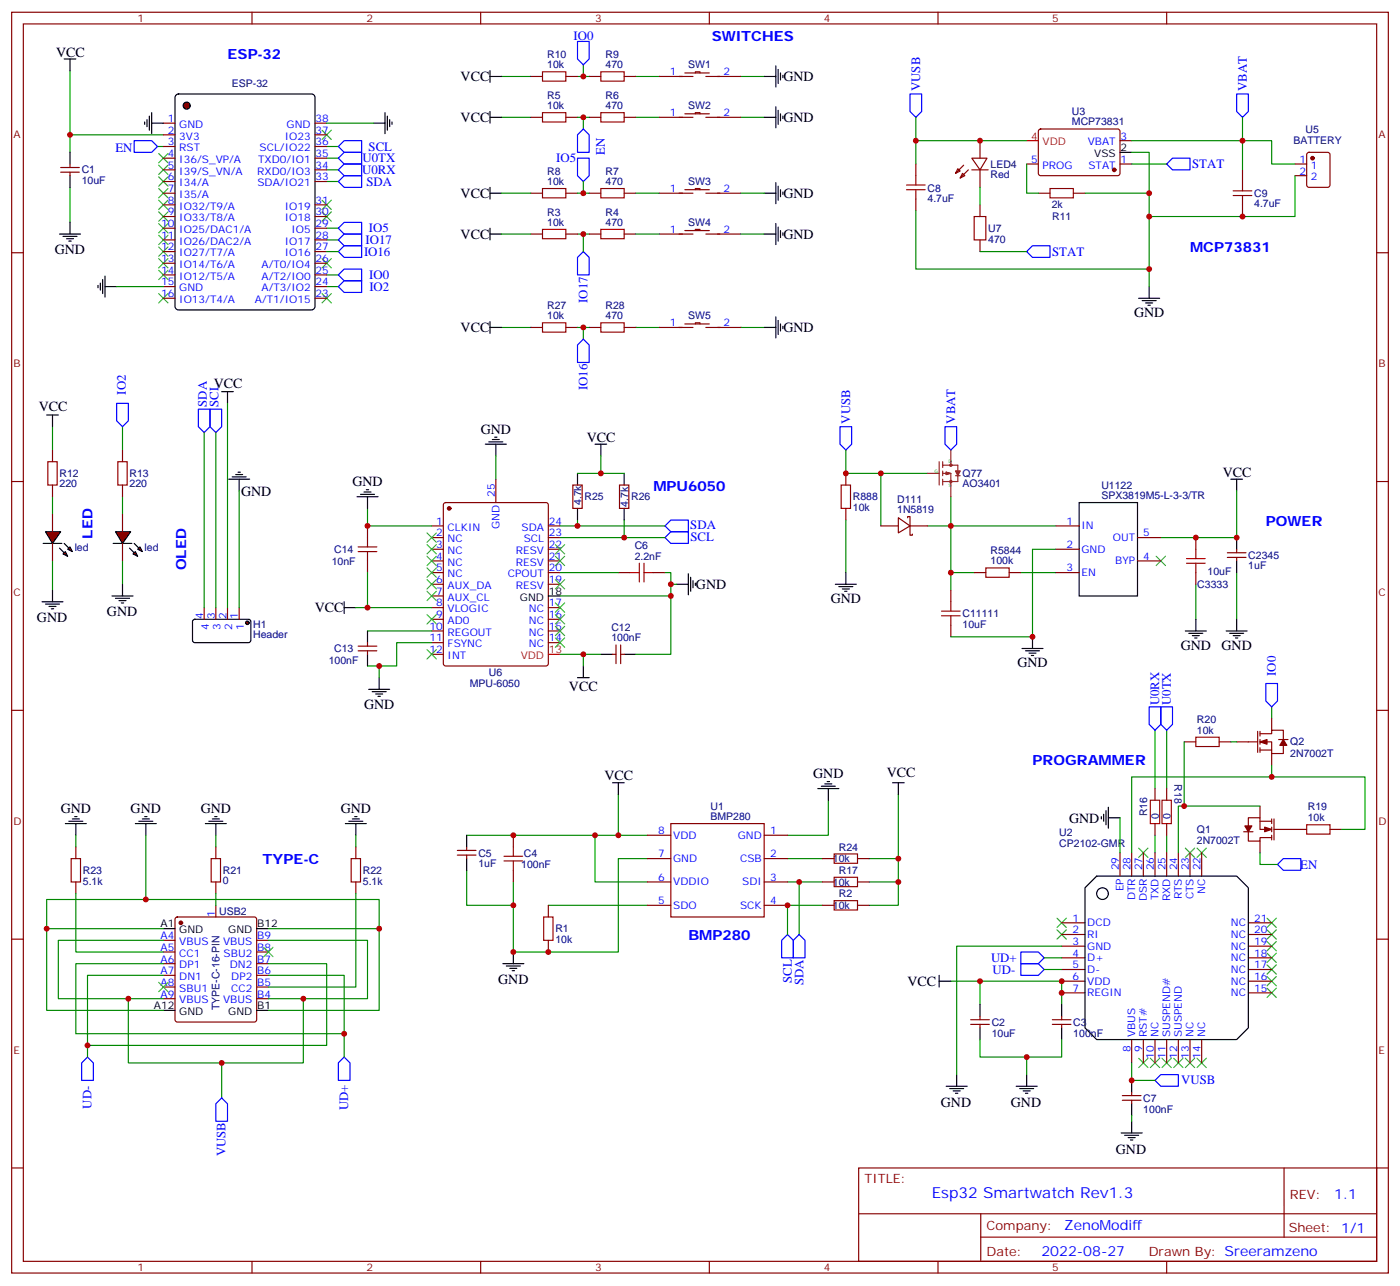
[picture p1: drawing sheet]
<svg xmlns="http://www.w3.org/2000/svg" width="423mm" height="389mm" viewBox="0 0 423 389" stroke-linecap="round" stroke-linejoin="round" font-family="sans-serif">
<g fill="none" stroke="#870000" stroke-width=".35">
<path d="M3.5 3.7h416.3v381h-416.3zM7.1 7.2h409.2v374h-409.2zM76.2 3.7v3.5M145.3 3.7v3.5M214.5 3.7v3.5M283.6 3.7v3.5M352.8 3.7v3.5M18.3 52h5.7M18.3 50.6h5.7M21.2 49.6v1M21.2 52v1.1M3.5 76.4h3.6"/>
<path d="M416.3 76.4h3.5M3.5 145.5h3.6M416.3 145.5h3.5M3.5 214.7h3.6M416.3 214.7h3.5M3.5 283.8h3.6M416.3 283.8h3.5M3.5 353h3.6M259.6 353h156.7v28.2h-156.7zM388.3 353v20.9M416.3 353h3.5M259.7 366.8h156.4"/>
<path d="M296.6 373.9h119.5M296.6 366.8v14.1M76.2 381.2v3.5M145.3 381.2v3.5M214.5 381.2v3.5M283.6 381.2v3.5M352.8 381.2v3.5"/>
</g>
<g fill="none" stroke="#008700" stroke-width=".35">
<path d="M21.2 21.3v19.4h28.2M21.2 40.7v5.3M21.2 56.6v10.6M47.6 44.3h1.8M98.8 44.3h3.5M98.8 54.9h3.5M98.8 51.3h3.5M98.8 47.8h3.5M98.8 69h3.5M98.8 72.5h3.5M98.8 86.6h3.5M98.8 83.1h3.5"/>
<path d="M15.9 128.9v7.1M15.9 150.1v5.3M15.9 169.5v8.8"/>
</g>
<g fill="none" stroke="#3c3" stroke-width=".35">
<path d="M97.4 39.3l2.8 2.9M100.2 39.3l-2.8 2.9M48 57l2.8 2.8M48 53.4l2.8 2.9M48 49.9l2.8 2.8M48 46.4l2.8 2.8M50.8 57l-2.8 2.8M50.8 53.4l-2.8 2.9M50.8 49.9l-2.8 2.8M50.8 46.4l-2.8 2.8M48 78.1l2.8 2.9M48 74.6l2.8 2.8"/>
<path d="M48 71.1l2.8 2.8M48 67.6l2.8 2.8M48 64l2.8 2.9M48 60.5l2.8 2.8M50.8 78.1l-2.8 2.9M50.8 74.6l-2.8 2.8M50.8 71.1l-2.8 2.8M50.8 67.6l-2.8 2.8M50.8 64l-2.8 2.9M50.8 60.5l-2.8 2.8M97.4 78.1l2.8 2.9M97.4 64l2.8 2.9"/>
<path d="M97.4 60.5l2.8 2.8M100.2 78.1l-2.8 2.9M100.2 64l-2.8 2.9M100.2 60.5l-2.8 2.8M48 88.7l2.8 2.8M48 81.7l2.8 2.8M50.8 88.7l-2.8 2.8M50.8 81.7l-2.8 2.8M97.4 88.7l2.8 2.8M100.2 88.7l-2.8 2.8"/>
</g>
<g fill="none" stroke="#000" stroke-width=".35">
<path d="M21.2 46v3.6M21.2 53.1v3.5M18 70.7h6.3M19 71.4h4.3M20.1 72.1h2.1M20.8 72.8h.7M21.2 67.2v3.5M14.1 125.4h3.5M15.9 125.4v3.5M15.9 178.3v3.6M12.7 181.9h6.3M13.8 182.6h4.2"/>
<path d="M14.8 183.3h2.1M15.5 184h.7"/>
</g>
<g fill="#870000" stroke="#000" stroke-width=".35">
<path d="M13.8 160.7h4.5l-2.4 3.5z"/>
<path d="M13.1 164.2h5.6z"/>
<path d="M19.4 164.2l1.4 1.4z"/>
<path d="M18 165.6l1.4 1.4z"/>
<path d="M20.5 166l.7-.7 .7 1.4z"/>
<path d="M19 167.4l.8-.7 .7 1.4z"/>
</g>
<path d="M15.9 136v3.5M15.9 146.6v3.5M15.9 155.4v5.3M15.9 164.2v5.3" fill="none" stroke="#870000" stroke-width=".35"/>
<path d="M14.5 139.5h2.8v7.1h-2.8z" fill="none" stroke="#a10000" stroke-width=".35"/>
<path d="M37 128.9v7.1M37 150.1v5.3M37 169.5v7.1" fill="none" stroke="#008700" stroke-width=".35"/>
<path d="M35.3 121.9h3.5v5.3l-1.8 1.7-1.7-1.7z" fill="none" stroke="#00f" stroke-width=".35"/>
<path d="M37 176.6v3.5M33.9 180.1h6.3M34.9 180.8h4.3M36 181.5h2.1M36.7 182.2h.7" fill="none" stroke="#000" stroke-width=".35"/>
<g fill="#870000" stroke="#000" stroke-width=".35">
<path d="M34.9 160.7h4.6l-2.5 3.5z"/>
<path d="M34.2 164.2h5.7z"/>
<path d="M40.6 164.2l1.4 1.4z"/>
<path d="M39.2 165.6l1.4 1.4z"/>
<path d="M41.6 166l.7-.7 .7 1.4z"/>
<path d="M40.2 167.4l.7-.7 .7 1.4z"/>
</g>
<path d="M37 136v3.5M37 146.6v3.5M37 155.4v5.3M37 164.2v5.3" fill="none" stroke="#870000" stroke-width=".35"/>
<path d="M35.6 139.5h2.9v7.1h-2.9z" fill="none" stroke="#a10000" stroke-width=".35"/>
<path d="M104.1 81.3h5.3v3.5h-5.3l-1.8-1.7z" fill="none" stroke="#00f" stroke-width=".35"/>
<path d="M53.2 28.8l.8-.4h40.2l.8 .4 .2 .7v63.1l-.4 .9-.6 .2h-40.2l-.9-.5-.2-.6v-63.1z" fill="none" stroke="#000" stroke-width=".35"/>
<circle cx="56.4" cy="31.9" r="1.06" fill="#870000" stroke="#000" stroke-width=".35"/>
<g fill="none" stroke="#870000" stroke-width=".35">
<path d="M49.4 37.2h3.5M95.2 37.2h3.6M160.5 35.5h3.5M160.5 23.1h3.5M171.1 35.5h3.5M171.1 23.1h3.5M178.2 35.5h3.5M178.2 23.1h3.5M188.7 35.5h3.6M188.7 23.1h3.6M199.3 35.5h10.2M199.3 23.1h10.2"/>
<path d="M207.1 34.4h7.4M207.1 22h7.4M210.3 34.4v-.4h1.4v.4M210.3 22v-.3h1.4v.3M213.4 35.5h10.6M213.4 23.1h10.6M49.4 40.7h3.5M49.4 44.3h3.5M49.4 47.8h3.5M49.4 51.3h3.5M49.4 54.9h3.5M49.4 58.4h3.5"/>
<path d="M95.2 40.7h3.6M95.2 44.3h3.6M95.2 47.8h3.6M95.2 51.3h3.6M95.2 54.9h3.6M160.5 58.4h3.5M171.1 58.4h3.5M178.2 58.4h3.5M188.7 58.4h3.6M199.3 58.4h10.2M207.1 57.3h7.4M210.3 57.3v-.3h1.4v.3"/>
<path d="M213.4 58.4h10.6M49.4 61.9h3.5M49.4 65.4h3.5M49.4 69h3.5M49.4 72.5h3.5M49.4 76h3.5M49.4 79.6h3.5M95.2 61.9h3.6M95.2 65.4h3.6M95.2 69h3.6M95.2 72.5h3.6M95.2 76h3.6"/>
<path d="M95.2 79.6h3.6M160.5 70.7h3.5M171.1 70.7h3.5M178.2 70.7h3.5M188.7 70.7h3.6M199.3 70.7h10.2M207.1 69.7h7.4M210.3 69.7v-.4h1.4v.4M213.4 70.7h10.6M49.4 83.1h3.5M49.4 86.6h3.5M49.4 90.1h3.5"/>
<path d="M95.2 83.1h3.6M95.2 86.6h3.6M95.2 90.1h3.6"/>
</g>
<path d="M174.6 12.5h3.6v5.3l-1.8 1.8-1.8-1.8zM40.6 42.5h5.3l1.7 1.8-1.7 1.7h-5.3zM104.1 53.1h5.3v3.5h-5.3l-1.8-1.7zM104.1 49.6h5.3v3.5h-5.3l-1.8-1.8zM104.1 46h5.3v3.6h-5.3l-1.8-1.8zM104.1 42.5h5.3v3.5h-5.3l-1.8-1.7zM174.6 47.8h3.6v5.3l-1.8 1.8-1.8-1.8zM174.6 40.7l1.8-1.7 1.8 1.7v5.3h-3.6zM102.3 72.5l1.8-1.8h5.3v3.6h-5.3zM102.3 69l1.8-1.8h5.3v3.5h-5.3zM176.4 76l1.8 1.8v5.3h-3.6v-5.3zM104.1 84.8h5.3v3.6h-5.3l-1.8-1.8z" fill="none" stroke="#00f" stroke-width=".35"/>
<g fill="none" stroke="#000" stroke-width=".35">
<path d="M19.4 17.8h3.5M21.2 17.8v3.5M234.6 19.9v6.4M43.7 36.9v.7M44.4 36.2v2.1M45.2 35.1v4.2M45.9 37.2h3.5M45.9 34v6.4M112.9 37.2h3.5M116.4 34v6.4M117.1 35.1v4.2M117.8 36.2v2.1"/>
<path d="M118.5 36.9v.7M148.2 21.3v3.6M148.2 33.7v3.5M148.2 35.5h3.5M148.2 23.1h3.5M231.1 35.5h3.5M231.1 23.1h3.5M234.6 32.3v6.3M235.3 21v4.2M235.3 33.3v4.3M236 22v2.2M236 34.4v2.1"/>
<path d="M236.7 22.8v.7M236.7 35.1v.7M148.2 58.4h3.5M148.2 56.6v3.5M231.1 58.4h3.5M234.6 55.2v6.4M235.3 56.3v4.2M236 57.3v2.1M236.7 58v.7M148.2 69v3.5M148.2 70.7h3.5M231.1 70.7h3.5"/>
<path d="M234.6 67.6v6.3M235.3 68.6v4.2M236 69.7v2.1M236.7 70.4v.7M29.6 86.3v.7M30.3 85.5v2.2M31 84.5v4.2M31.7 86.6h3.6M31.7 83.4v6.4M58.4 187.4l.5-.3 16.5 .1 .4 .7v5.9l-.7 .4-16.5-.1-.4-.6v-5.6z"/>
</g>
<g fill="none" stroke="#008700" stroke-width=".35">
<path d="M176.4 19.6v3.5M98.8 37.2h14.1M151.7 35.5h8.8M151.7 23.1h8.8M174.6 35.5h3.6M174.6 23.1h3.6M176.4 35.5v3.5M192.3 35.5h7M192.3 23.1h7M224 35.5h7.1M224 23.1h7.1M151.7 58.4h8.8"/>
<path d="M174.6 58.4h3.6M176.4 54.9v3.5M192.3 58.4h7M224 58.4h7.1M151.7 70.7h8.8M174.6 70.7h3.6M176.4 70.7v5.3M192.3 70.7h7M224 70.7h7.1M35.3 86.6h14.1"/>
</g>
<path d="M164 34h7.1v2.9h-7.1zM164 21.7h7.1v2.8h-7.1zM181.7 34h7v2.9h-7zM181.7 21.7h7v2.8h-7zM164 57h7.1v2.8h-7.1zM181.7 57h7v2.8h-7zM164 69.3h7.1v2.8h-7.1zM181.7 69.3h7v2.8h-7z" fill="none" stroke="#a10000" stroke-width=".35"/>
<circle cx="74.8" cy="188.2" r=".53" fill="#870000" stroke="#000" stroke-width=".35"/>
<g fill="none" stroke="#870000" stroke-width=".35">
<path d="M314.2 39.2l.5-.2h23.5l.5 .7-.1 13-.6 .4-23.6-.1-.4-.6v-12.7zM276.9 49.6v3.5M289.6 51l.7 .7-1.4 .7zM291 52.4l.7 .7-1.4 .7zM291.4 49.9l-2.5 2.5M292.8 51.3l-2.5 2.5M293.9 47.8h4.5l-2.1 3.5zM293.9 51.3h4.9M296.3 42.5v5.3M296.3 51.3v5.3M310.4 49.6h3.6M314 58.4h3.5"/>
<path d="M324.6 58.4h3.5M338.7 49.6h3.5M338.7 42.5h3.5M375.7 51.3v3.6M391.6 49.6h3.5M391.6 53.1h3.5M395.3 46.2l.5-.2h5.7l.6 .5 .1 9.4-.5 .7h-5.9l-.6-.4-.1-9.5zM276.9 60.1v3.6M296.3 61.9v3.5M296.3 72.5v3.5M375.7 61.9v3.5M160.5 99h3.5"/>
<path d="M171.1 99h3.5M178.2 99h3.5M188.7 99h3.6M199.3 99h10.2M207.1 97.9h7.4M210.3 97.9v-.4h1.4v.4M213.4 99h10.6M111.1 158.9v3.6M130.5 158.9h3.6M134.3 152.1l.5-.2h30.3l.7 .4v48.3l-.5 .6-30.5 .1-.7-.5v-48.2zM149.9 144.8v7.1M165.8 158.9h3.5"/>
<path d="M173.2 146.6h2.8v7h-2.8zM187.3 146.6h2.8v7h-2.8zM255.8 143.1v3.5M255.8 153.6v3.6M266.3 158.9h5.3M271.6 156.5l3.6 2.4-3.6 2.1zM274.5 156.5v-.4h.7v2.8M275.2 158.9v2.8h.7v-.3M275.2 158.9h5.3M319.3 158.9h7M111.1 169.5v3.5M130.5 162.5h3.6"/>
<path d="M130.5 166h3.6M130.5 169.5h3.6M130.5 173h3.6M130.5 176.6h3.6M165.8 162.5h3.5M165.8 166h3.5M165.8 169.5h3.5M165.8 173h3.5M165.8 176.6h3.5M187 173h3.5M197.6 173h3.5M287.5 178.3v3.6"/>
<path d="M294.6 173h3.5M305.2 173h3.5M319.3 166h7M319.3 173h7M344 162.5h7M344 169.5h7M361.6 162.5v3.5M361.6 173v3.6M371.1 168.5h5.7M371.1 167h5.7M373.9 166v1M373.9 168.5v1"/>
<path d="M61.7 183.6v3.5M65.3 183.6v3.5M68.8 183.6v3.5M72.3 183.6v3.5M108.3 195.3h5.6M108.3 196.7h5.6M111.1 194.2v1.1M111.1 196.7v1M130.5 180.1h3.6M130.5 183.6h3.6M130.5 187.1h3.6M130.5 190.7h3.6"/>
<path d="M130.5 194.2h3.6M130.5 197.7h3.6M165.8 183.6h3.5M165.8 187.1h3.5M165.8 190.7h3.5M165.8 194.2h3.5M185.2 197.7h1.1M186.3 194.9v5.7M187.7 197.7h1M187.7 194.9v5.7M287.5 188.9v3.5M384.5 217.1v3.6"/>
<path d="M349.2 238.3v3.5M352.8 238.3v3.5M358.1 224.2h3.5M368.7 224.2h3.5M373.9 224.2h6.4M380.3 221v6.4M381 224.2h3.5v3.5h3.6v-2.5M381 221.7h3.5v-1h3.6v2.8M381 221v1.4M381 223.5v1.4M381 226v1.4M381 226.7h3.5"/>
<path d="M384.5 227.7v3.5M386.6 223.5h2.9M22.9 255.9v3.6M65.3 255.9v3.6M107.6 255.9v3.6M138.3 258.4h5.6M138.3 257h5.6M141.1 255.9v1.1M141.1 258.4v1.1M155.2 252.4v3.5M195.8 259.5h7M195.8 252.4h7"/>
<path d="M202.8 248.9h28.3v28.2h-28.3zM231.1 259.5h7M231.1 252.4h7M248.7 259.5h3.5M259.3 259.5h3.5M338.7 257.7v7.1M342.2 257.7v7.1M345.7 257.7v7.1M349.2 248.9v3.5M349.2 257.7v7.1M352.8 248.9v3.5M352.8 257.7v7.1"/>
<path d="M356.3 257.7v7.1M359.8 257.7v7.1M363.4 257.7v7.1M376.1 251.4h2.8M377.5 249.6v-2.5h3.5v3.5h3.5M377.5 251.4v2.8h3.5v-1.1h3.5M381 243.6v3.5M381 254.2v3.5M381 248.2h3.5M384.5 247.5v1.4M384.5 249.9v1.5M384.5 252.4v1.4"/>
<path d="M385.2 250.6h9.9M385.2 247.5v6.3M402.2 250.6h3.5M22.9 266.5v3.6M53.2 277.3l.4-.2h23.3l.5 .2 .2 .5v30.4l-.2 .5-.5 .2h-23.3l-.5-.3-.2-.4v-30.4zM65.3 266.5v3.6M65.3 273.6v3.5M107.6 266.5v3.6M155.2 263v3.5M165.8 273.6v3.5M195.8 273.6h7M195.8 266.5h7"/>
<path d="M231.1 273.6h7M231.1 266.5h7M248.7 273.6h3.5M248.7 266.5h3.5M259.3 273.6h3.5M259.3 266.5h3.5M321 278.9h7.1M377.5 278.9h7M49.4 284.2h3.5M49.4 287.7h3.5M49.4 291.2h3.5M49.4 294.7h3.5"/>
<path d="M49.4 298.3h3.5M77.6 284.2h3.5M77.6 287.7h3.5M77.6 291.2h3.5M77.6 294.7h3.5M77.6 298.3h3.5M165.8 284.2v3.5M321 282.4h7.1M321 285.9h7.1M321 289.5h7.1M321 293h7.1M321 296.5h7.1"/>
<path d="M377.5 282.4h7M377.5 285.9h7M377.5 289.5h7M377.5 293h7M377.5 296.5h7M49.4 301.8h3.5M77.6 301.8h3.5M293.5 308.2h5.7M293.5 309.6h5.7M296.3 307.1v1.1M296.3 309.6v1M318.2 308.2h5.6"/>
<path d="M318.2 309.6h5.6M321 300h7.1M321 307.1v1.1M321 309.6v1M342.2 314.1v7.1M345.7 314.1v7.1M349.2 314.1v7.1M352.8 314.1v7.1M356.3 314.1v7.1M359.8 314.1v7.1M363.4 314.1v7.1M377.5 300h7"/>
<path d="M339.4 331.1h5.6M339.4 332.5h5.6M342.2 330v1.1M342.2 332.5v1.1"/>
</g>
<g fill="none" stroke="#000" stroke-width=".35">
<path d="M338.7 46h3.5M148.2 99h3.5M148.2 97.2v3.5M231.1 99h3.5M234.6 95.8v6.3M235.3 96.8v4.3M236 97.9v2.1M236.7 98.6v.7M344.3 90.1h6.4M345.4 90.8h4.2M346.4 91.5h2.1M347.1 92.3h.7"/>
<path d="M347.5 86.6v3.5M67 118.4h3.6M68.8 118.4v3.5M146.8 134.2h6.3M147.8 133.5h4.2M148.9 132.8h2.1M149.6 132.1h.7M149.9 134.2v3.6M179.9 134.2h3.5M181.7 134.2v3.6M69.1 144.8h6.4M70.2 144.1h4.2"/>
<path d="M71.3 143.4h2.1M72 142.7h.7M72.3 144.8v3.5M107.9 150.1h6.4M109 149.4h4.2M110.1 148.7h2.1M110.8 148h.7M111.1 150.1v3.5M174.6 143.1v3.5M174.6 153.6v3.6M188.7 143.1v3.5M188.7 153.6v3.6"/>
<path d="M326.3 151.9h17.7v28.2h-17.7zM372.2 144.8h3.5M373.9 144.8v3.5M204.6 176.6h3.5M208.1 173.4v6.3M208.8 174.4v4.3M209.5 175.5v2.1M210.3 176.2v.7M252.6 176.6h6.3M253.6 177.3h4.3M254.7 178h2.1M255.4 178.7h.7"/>
<path d="M255.8 173v3.6M373.9 162.5v3.5M373.9 169.5v3.5M104.1 183.6h3.5M104.1 181.9v3.5M111.1 190.7v3.5M111.1 197.7v3.6M165.8 180.1h3.5M181.7 197.7h3.5M188.7 197.7h3.6M309 196h6.4M310.1 196.7h4.2"/>
<path d="M311.1 197.4h2.2M311.9 198.1h.7M312.2 192.4v3.6M358.4 190.7h6.4M359.5 191.4h4.2M360.5 192.1h2.2M361.2 192.8h.7M361.6 187.1v3.6M370.8 190.7h6.3M371.8 191.4h4.3M372.9 192.1h2.1M373.6 192.8h.7"/>
<path d="M373.9 187.1v3.6M111.5 208.3h6.3M112.5 209h4.3M113.6 209.7h2.1M114.3 210.4h.7M114.7 204.8v3.5M174.6 204.8h3.6M176.4 201.3v3.5M185.2 236.5h3.5M187 236.5v3.6M247.3 238.3h6.3M248.4 237.6h4.2"/>
<path d="M249.4 236.9h2.1M250.1 236.2h.7M250.5 238.3v3.5M269.9 236.5h3.5M271.6 236.5v3.6M19.8 248.9h6.3M20.8 248.2h4.2M21.9 247.5h2.1M22.6 246.8h.7M22.9 248.9v3.5M40.9 248.9h6.4M42 248.2h4.2"/>
<path d="M43 247.5h2.2M43.7 246.8h.7M44.1 248.9v3.5M62.1 248.9h6.3M63.1 248.2h4.3M64.2 247.5h2.1M64.9 246.8h.7M65.3 248.9v3.5M104.4 248.9h6.4M105.5 248.2h4.2M106.5 247.5h2.2M107.2 246.8h.7"/>
<path d="M107.6 248.9v3.5M141.1 252.4v3.5M141.1 259.5v3.5M333 246.8v.7M333.7 246.1v2.1M334.4 245v4.2M335.1 247.1h3.6M335.1 243.9v6.4M331.6 264.8h42.3l3.6 3.5v42.3l-3.6 3.5h-42.3l-3.5-3.5v-42.3zM49.4 280.6h3.5M77.6 280.6h3.5M152 291.2h6.4"/>
<path d="M153.1 291.9h4.2M154.2 292.6h2.1M154.9 293.3h.7M155.2 287.7v3.5M284 296.5h3.5M284 294.7v3.6M49.4 305.3h3.5M77.6 305.3h3.5M296.3 303.6v3.5M296.3 310.6v3.5M321 303.6v3.5M321 310.6v3.5"/>
<path d="M286.1 328.3h6.4M287.2 329h4.2M288.2 329.7h2.1M288.9 330.4h.7M289.3 324.7v3.6M307.3 328.3h6.3M308.3 329h4.3M309.4 329.7h2.1M310.1 330.4h.7M310.4 324.7v3.6M342.2 326.5v3.5M342.2 333.6v3.5"/>
<path d="M342.2 338.8v3.6M339 342.4h6.4M340.1 343.1h4.2M341.1 343.8h2.2M341.8 344.5h.7"/>
<circle cx="333.4" cy="270.1" r="1.76"/>
</g>
<g fill="none" stroke="#008700" stroke-width=".35">
<path d="M276.9 35.5v7M375.7 35.5v7h8.8v7.1h7.1M296.3 56.6v5.3M310.4 49.6v8.8h3.6M310.4 42.5h-33.5v7.1M342.2 46h5.3v12.4h-19.4M342.2 42.5h33.5v8.8M342.2 49.6h10.6M347.5 58.4v28.2M391.6 53.1v12.3h-44.1M98.8 76h3.5M276.9 63.7v17.6h70.6"/>
<path d="M296.3 76h14.1M151.7 99h8.8M174.6 99h3.6M176.4 99v3.5M192.3 99h7M224 99h7.1M61.7 130.7v52.9M65.3 130.7v52.9M68.8 121.9v61.7M149.9 137.8v7M181.7 137.8v5.3M255.8 136v7.1h24.7"/>
<path d="M72.3 148.3v35.3M111.1 153.6v5.3h19.4M174.6 157.2v1.7h-5.3M174.6 143.1h14.1M174.6 158.9h26.5M188.7 157.2v5.3h-19.4M255.8 157.2v15.8M266.3 143.1v15.8M287.5 150.1v8.8h-7M319.3 158.9h-31.8v14.1h7.1M373.9 148.3v14.2h-22.9M111.1 173v10.6h19.4"/>
<path d="M169.3 173h17.7M188.7 162.5h12.4M201.1 173h1.7v7.1h-33.5M202.8 176.6h1.8M287.5 173v5.3M308.7 173h10.6M319.3 166h-7.1v26.4h-24.7M361.6 176.6v10.5M373.9 173v14.1M107.6 183.6h3.5M111.1 190.7h19.4M130.5 194.2h-10.6v7.1h-8.8"/>
<path d="M169.3 197.7h12.4M176.4 197.7v3.6M202.8 180.1v17.6h-10.5M114.7 201.3v3.5M384.5 213.6v3.5M349.2 220.7v17.6M352.8 220.7v17.6M358.1 224.2v19.4M372.2 224.2h1.7M384.5 231.2v3.6h-42.3v22.9M384.5 234.8h28.2v15.8h-7M22.9 252.4v3.5"/>
<path d="M44.1 252.4v19.4M65.3 252.4v3.5M107.6 252.4v3.5M141.1 252.4h54.7M179.9 252.4v14.1h15.9M187 240.1v12.3M195.8 259.5h-8.8v28.2h-31.8v-14.1M238.1 259.5h10.6M250.5 241.8v10.6h-12.4M262.8 259.5h8.8v14.1h-8.8M271.6 240.1v19.4M338.7 247.1v10.6"/>
<path d="M349.2 252.4v5.3M352.8 252.4v5.3M381 243.6h-24.7v14.1M381 257.7v3.5h5.3M22.9 270.1v17.6h26.5M65.3 270.1v3.5M107.6 270.1v28.2h-26.5M141.1 263v10.6h14.1v-7.1M165.8 273.6h30M238.1 266.5h10.6M241.7 266.5v15.9M248.7 273.6h-10.6v8.8"/>
<path d="M262.8 266.5h8.8M14.1 280.6v-8.8h100.6v8.8M49.4 280.6h-35.3v24.7h35.3M49.4 284.2h-31.8v17.6h31.8M49.4 291.2h-26.5v21.2h81.2v-17.7h-23M81.1 280.6h33.6v24.7h-33.6M81.1 284.2h30v17.6h-30M81.1 291.2h17.7v24.7h-72.3v-21.2h22.9M287.5 296.5h8.8M315.7 289.5h5.3M315.7 293h5.3M321 285.9h-31.7v38.8"/>
<path d="M26.5 315.9v3.5M38.8 301.8v19.4h52.9v-19.4M104.1 312.4v7M296.3 303.6v-7.1h24.7v7.1M296.3 314.1v5.3h24.7v-5.3M310.4 319.4v5.3M67 321.2v10.6M342.2 321.2v5.3h7M342.2 337.1v1.7"/>
</g>
<g fill="none" stroke="#00f" stroke-width=".35">
<path d="M275.2 28.4h3.5v5.3l-1.8 1.8-1.7-1.8zM373.9 28.4h3.6v5.3l-1.8 1.8-1.8-1.8zM352.8 49.6l1.7-1.8h5.3v3.5h-5.3zM102.3 76l1.8-1.7h5.3v3.5h-5.3zM310.4 76l1.8-1.7h5.3v3.5h-5.3zM176.4 102.5l1.8 1.7v5.3h-3.6v-5.3zM60 123.6h3.5v5.3l-1.8 1.8-1.7-1.8zM63.5 123.6h3.5v5.3l-1.7 1.8-1.8-1.8zM254 128.9h3.5v5.3l-1.7 1.8-1.8-1.8zM285.8 128.9h3.5v5.3l-1.8 1.8-1.7-1.8zM201.1 158.9l1.7-1.7h5.3v3.5h-5.3zM201.1 162.5l1.7-1.8h5.3v3.5h-5.3z"/>
<path d="M347.5 213.6h3.5v5.3l-1.8 1.8-1.7-1.8zM351 213.6h3.5v5.3l-1.7 1.8-1.8-1.8zM382.8 206.6h3.5v5.2l-1.8 1.8-1.7-1.8zM386.3 261.2l1.8-1.7h5.2v3.5h-5.2zM238.1 282.4l1.8 1.8v5.3h-3.5v-5.3zM241.7 282.4l1.7 1.8v5.3h-3.5v-5.3zM308.7 287.7h5.3l1.7 1.8-1.7 1.7h-5.3zM308.7 291.2h5.3l1.7 1.8-1.7 1.7h-5.3zM26.5 319.4l1.7 1.8v5.3h-3.5v-5.3zM104.1 319.4l1.7 1.8v5.3h-3.5v-5.3zM67 331.8l1.8 1.8v5.2h-3.5v-5.2zM349.2 326.5l1.8-1.8h5.3v3.6h-5.3z"/>
</g>
<g fill="none" stroke="#3c3" stroke-width=".35">
<path d="M129.1 161l2.8 2.9M129.1 164.6l2.8 2.8M129.1 168.1l2.8 2.8M129.1 171.6l2.8 2.8M129.1 175.2l2.8 2.8M129.1 178.7l2.8 2.8M131.9 161l-2.8 2.9M131.9 164.6l-2.8 2.8M131.9 168.1l-2.8 2.8M131.9 171.6l-2.8 2.8M131.9 175.2l-2.8 2.8M131.9 178.7l-2.8 2.8"/>
<path d="M167.9 175.2l2.8 2.8M167.9 164.6l2.8 2.8M167.9 168.1l2.8 2.8M170.7 175.2l-2.8 2.8M170.7 164.6l-2.8 2.8M170.7 168.1l-2.8 2.8M349.6 168.1l2.8 2.8M352.4 168.1l-2.8 2.8M129.1 185.7l2.8 2.9M129.1 196.3l2.8 2.8M131.9 185.7l-2.8 2.9M131.9 196.3l-2.8 2.8"/>
<path d="M167.9 192.8l2.8 2.8M167.9 189.3l2.8 2.8M167.9 185.7l2.8 2.9M167.9 182.2l2.8 2.8M170.7 192.8l-2.8 2.8M170.7 189.3l-2.8 2.8M170.7 185.7l-2.8 2.9M170.7 182.2l-2.8 2.8M344.3 256.3l2.8 2.8M347.1 256.3l-2.8 2.8M358.4 256.3l2.8 2.8M361.2 256.3l-2.8 2.8"/>
<path d="M361.9 256.3l2.9 2.8M364.8 256.3l-2.9 2.8M319.6 277.5l2.8 2.8M322.4 277.5l-2.8 2.8M383.1 277.5l2.8 2.8M385.9 277.5l-2.8 2.8M48 296.9l2.8 2.8M50.8 296.9l-2.8 2.8M79.7 286.3l2.8 2.8M82.5 286.3l-2.8 2.8M319.6 281l2.8 2.8M322.4 281l-2.8 2.8"/>
<path d="M383.1 281l2.8 2.8M383.1 298.6l2.8 2.8M383.1 295.1l2.8 2.8M383.1 291.6l2.8 2.8M383.1 288l2.8 2.9M383.1 284.5l2.8 2.8M385.9 298.6l-2.8 2.8M385.9 295.1l-2.8 2.8M385.9 291.6l-2.8 2.8M385.9 288l-2.8 2.9M385.9 284.5l-2.8 2.8M385.9 281l-2.8 2.8"/>
<path d="M344.3 319.8l2.8 2.8M347.1 319.8l-2.8 2.8M347.8 319.8l2.9 2.8M350.7 319.8l-2.9 2.8M351.4 319.8l2.8 2.8M354.2 319.8l-2.8 2.8M354.9 319.8l2.8 2.8M357.7 319.8l-2.8 2.8M358.4 319.8l2.8 2.8M361.2 319.8l-2.8 2.8M361.9 319.8l2.9 2.8M364.8 319.8l-2.9 2.8"/>
</g>
<g fill="none" stroke="#a10000" stroke-width=".35">
<path d="M274.1 55.9h5.7M274.1 57.3h5.7M276.9 53.1v2.8M276.9 57.3v2.8M317.5 57h7.1v2.8h-7.1zM372.9 57.7h5.6M372.9 59.1h5.6M375.7 54.9v2.8M375.7 59.1v2.8M294.6 65.4h3.5v7.1h-3.5zM164 97.5h7.1v2.9h-7.1zM181.7 97.5h7v2.9h-7z"/>
<path d="M254.4 146.6h2.8v7h-2.8zM108.3 166.7h5.6M108.3 165.3h5.6M111.1 162.5v2.8M111.1 166.7v2.8M190.5 173h2.8M193.3 170.2v5.7M194.7 173h2.9M194.7 170.2v5.7M298.1 171.6h7.1v2.8h-7.1zM358.8 168.8h5.6M358.8 170.2h5.6"/>
<path d="M361.6 166v2.8M361.6 170.2v2.8M284.7 184.7h5.6M284.7 186.1h5.6M287.5 181.9v2.8M287.5 186.1v2.8M361.6 222.8h7.1v2.8h-7.1zM21.5 259.5h2.8v7h-2.8zM63.9 259.5h2.8v7h-2.8zM106.2 259.5h2.8v7h-2.8zM152.4 258.8h5.6M155.2 255.9v2.9"/>
<path d="M252.2 258.1h7.1v2.8h-7.1zM347.8 241.8h2.9v7.1h-2.9zM351.4 241.8h2.8v7.1h-2.8zM395.1 249.2h7.1v2.9h-7.1zM152.4 260.2h5.6M155.2 260.2v2.8M164.4 277.1h2.8v7.1h-2.8zM252.2 272.2h7.1v2.8h-7.1zM252.2 265.1h7.1v2.8h-7.1z"/>
</g>
<g fill="#870000" stroke="#870000" stroke-width=".35">
<path d="M388.1 223.5l1 1.7h-2.1z"/>
<path d="M381 224.2l2.1-.7v1.4z"/>
<path d="M376.4 249.6h2.1l-1 1.8z"/>
<path d="M382.4 249.9l2.1 .7-2.1 .8z"/>
<circle cx="135.8" cy="153.6" r=".53"/>
<circle cx="54.7" cy="278.9" r=".53"/>
<circle cx="396.9" cy="47.8" r=".53"/>
<circle cx="336.9" cy="51.3" r=".53"/>
</g>
<path d="M310.4 42.5h3.6M165.8 197.7h3.5" fill="none" stroke="#f00" stroke-width=".35"/>
<g fill="none" stroke="#8c2424" stroke-width=".35">
<path d="M284 139.5v7.1M285 139.5v1.8M287.5 136v4.6M280.5 143.1h3.5M285 140.6h4.6v4.9h-4.6M285 142.3v1.5M285 144.8v1.8M285 143.1h2.2M286.1 142.7l1.4 .4M286.1 142.7v.7M286.1 142.7l1.1 .4M286.1 142.7l.7 .4"/>
<path d="M287.2 143.1l-1.1 .3M287.5 143.1v7M287.5 143.1l-1.4 .3M288.9 142.3h1.4l-.7 1.5zM288.9 143.8h1.4M289.3 142.3l.3 .8M289.3 142.7l.3 .4M290 142.3l-.4 .8M290 142.7l-.4 .4"/>
<circle cx="287.5" cy="140.6" r=".35"/>
<circle cx="287.5" cy="145.5" r=".35"/>
</g>
<g fill="#c00">
<circle cx="21.2" cy="40.7" r=".88"/>
<circle cx="176.4" cy="58.4" r=".88"/>
<circle cx="176.4" cy="70.7" r=".88"/>
<circle cx="176.4" cy="35.5" r=".88"/>
<circle cx="176.4" cy="23.1" r=".88"/>
<circle cx="296.3" cy="296.5" r=".88"/>
<circle cx="321" cy="300" r=".88"/>
<circle cx="321" cy="296.5" r=".88"/>
<circle cx="358.1" cy="243.6" r=".88"/>
<circle cx="384.5" cy="234.8" r=".88"/>
<circle cx="310.4" cy="319.4" r=".88"/>
<circle cx="342.2" cy="326.5" r=".88"/>
<circle cx="155.2" cy="273.6" r=".88"/>
<circle cx="187" cy="252.4" r=".88"/>
<circle cx="271.6" cy="259.5" r=".88"/>
<circle cx="241.7" cy="266.5" r=".88"/>
<circle cx="238.1" cy="273.6" r=".88"/>
<circle cx="165.8" cy="287.7" r=".88"/>
<circle cx="155.2" cy="287.7" r=".88"/>
<circle cx="179.9" cy="252.4" r=".88"/>
<circle cx="155.2" cy="252.4" r=".88"/>
<circle cx="271.6" cy="266.5" r=".88"/>
<circle cx="188.7" cy="162.5" r=".88"/>
<circle cx="174.6" cy="158.9" r=".88"/>
<circle cx="181.7" cy="143.1" r=".88"/>
<circle cx="202.8" cy="176.6" r=".88"/>
<circle cx="202.8" cy="180.1" r=".88"/>
<circle cx="176.4" cy="197.7" r=".88"/>
<circle cx="114.7" cy="201.3" r=".88"/>
<circle cx="111.1" cy="158.9" r=".88"/>
<circle cx="111.1" cy="183.6" r=".88"/>
<circle cx="176.4" cy="99" r=".88"/>
<circle cx="67" cy="321.2" r=".88"/>
<circle cx="104.1" cy="312.4" r=".88"/>
<circle cx="26.5" cy="315.9" r=".88"/>
<circle cx="91.7" cy="301.8" r=".88"/>
<circle cx="38.8" cy="301.8" r=".88"/>
<circle cx="114.7" cy="280.6" r=".88"/>
<circle cx="14.1" cy="280.6" r=".88"/>
<circle cx="44.1" cy="271.8" r=".88"/>
<circle cx="373.9" cy="162.5" r=".88"/>
<circle cx="361.6" cy="162.5" r=".88"/>
<circle cx="312.2" cy="192.4" r=".88"/>
<circle cx="287.5" cy="173" r=".88"/>
<circle cx="287.5" cy="158.9" r=".88"/>
<circle cx="266.3" cy="143.1" r=".88"/>
<circle cx="255.8" cy="143.1" r=".88"/>
<circle cx="347.5" cy="58.4" r=".88"/>
<circle cx="347.5" cy="65.4" r=".88"/>
<circle cx="296.3" cy="42.5" r=".88"/>
<circle cx="347.5" cy="81.3" r=".88"/>
<circle cx="375.7" cy="42.5" r=".88"/>
<circle cx="375.7" cy="65.4" r=".88"/>
<circle cx="276.9" cy="42.5" r=".88"/>
</g>
<text font-size="4.6" fill="#00f" x="281.7" y="362">Esp32 Smartwatch Rev1.3</text>
<g font-size="4.2">
<text x="16.9" y="17.1">VCC</text>
<text x="139.3" y="24.5">VCC</text>
<text x="236.9" y="24.5">GND</text>
<text x="139.3" y="36.9">VCC</text>
<text x="236.9" y="36.9">GND</text>
<text x="139.3" y="59.8">VCC</text>
<text x="236.9" y="59.8">GND</text>
<text x="16.5" y="76.8">GND</text>
<text x="139.3" y="72.1">VCC</text>
<text x="236.9" y="72.1">GND</text>
<text x="342.9" y="95.8">GND</text>
<text x="139.3" y="100.4">VCC</text>
<text x="236.9" y="100.4">GND</text>
<text x="64.7" y="117.2">VCC</text>
<text x="11.8" y="124.3">VCC</text>
<text x="145.3" y="131">GND</text>
<text x="177.4" y="133.5">VCC</text>
<text x="72.9" y="149.8">GND</text>
<text x="106.5" y="146.9">GND</text>
<text x="369.7" y="144.1">VCC</text>
<text x="210.4" y="178">GND</text>
<text x="95.2" y="185.1">VCC</text>
<text x="251.2" y="182.2">GND</text>
<text x="11.2" y="187.9">GND</text>
<text x="32.3" y="186.2">GND</text>
<text x="357" y="196.3">GND</text>
<text x="369.4" y="196.3">GND</text>
<text x="307.6" y="201.6">GND</text>
<text x="172" y="208.8">VCC</text>
<text x="110.1" y="214.4">GND</text>
<text x="182.7" y="235.8">VCC</text>
<text x="245.9" y="235.1">GND</text>
<text x="268.1" y="234.8">VCC</text>
<text x="18.3" y="245.7">GND</text>
<text x="39.5" y="245.7">GND</text>
<text x="60.7" y="245.7">GND</text>
<text x="103" y="245.7">GND</text>
<text x="323.2" y="248.6">GND</text>
<text x="150.6" y="297.2">GND</text>
<text x="274.4" y="298">VCC</text>
<text x="284.5" y="334.5">GND</text>
<text x="305.6" y="334.5">GND</text>
<text x="337.4" y="348.6">GND</text>
</g>
<g font-size="4.2" fill="#00f">
<text x="68.8" y="17.8">ESP-32</text>
<text x="215.2" y="12.5">SWITCHES</text>
<text x="359.8" y="76">MCP73831</text>
<text x="197.6" y="148.3">MPU6050</text>
<text x="382.8" y="158.9">POWER</text>
<text x="28" y="162.8" transform="rotate(-90 28 162.8)">LED</text>
<text x="56.3" y="172.3" transform="rotate(-90 56.3 172.3)">OLED</text>
<text x="312.2" y="231.2">PROGRAMMER</text>
<text x="79.4" y="261.2">TYPE-C</text>
<text x="208.1" y="284.2">BMP280</text>
<text x="403.4" y="362.2">1.1</text>
<text x="321.8" y="371.8">ZenoModiff</text>
<text x="314.9" y="379.6">2022-08-27</text>
</g>
<g font-size="3.9" fill="#00f">
<text x="173.4" y="12">IO0</text>
<text x="278.2" y="27.5" transform="rotate(-90 278.2 27.5)">VUSB</text>
<text x="377" y="27.5" transform="rotate(-90 377 27.5)">VBAT</text>
<text x="34.9" y="46">EN</text>
<text x="111.5" y="45.5">SCL</text>
<text x="182.9" y="46.8" transform="rotate(-90 182.9 46.8)">EN</text>
<text x="109.5" y="52.6">U0RX</text>
<text x="109.6" y="49.1">U0TX</text>
<text x="168.2" y="49">IO5</text>
<text x="360.5" y="50.9">STAT</text>
<text x="110.8" y="56.1">SDA</text>
<text x="111.6" y="70.2">IO5</text>
<text x="110.1" y="77.2">IO16</text>
<text x="110.6" y="73.8">IO17</text>
<text x="318.2" y="77.3">STAT</text>
<text x="111.7" y="84.3">IO0</text>
<text x="111.7" y="87.9">IO2</text>
<text x="177.7" y="91.5" transform="rotate(-90 177.7 91.5)">IO17</text>
<text x="38.1" y="119.2" transform="rotate(-90 38.1 119.2)">IO2</text>
<text x="177.7" y="118" transform="rotate(-90 177.7 118)">IO16</text>
<text x="62.5" y="122.9" transform="rotate(-90 62.5 122.9)">SDA</text>
<text x="66" y="122.9" transform="rotate(-90 66 122.9)">SCL</text>
<text x="257.1" y="128.1" transform="rotate(-90 257.1 128.1)">VUSB</text>
<text x="288.8" y="128.1" transform="rotate(-90 288.8 128.1)">VBAT</text>
<text x="208.7" y="160">SDA</text>
<text x="208.8" y="163.5">SCL</text>
<text x="385.8" y="204.3" transform="rotate(-90 385.8 204.3)">IO0</text>
<text x="350.5" y="213.2" transform="rotate(-90 350.5 213.2)">U0RX</text>
<text x="354" y="213.1" transform="rotate(-90 354 213.1)">U0TX</text>
<text x="393.2" y="262.6">EN</text>
<text x="299.7" y="290.7">UD+</text>
<text x="239.4" y="297.1" transform="rotate(-90 239.4 297.1)">SCL</text>
<text x="242.9" y="297.7" transform="rotate(-90 242.9 297.7)">SDA</text>
<text x="300.1" y="294.2">UD-</text>
<text x="357.2" y="327.6">VUSB</text>
<text x="27.6" y="335.1" transform="rotate(-90 27.6 335.1)">UD-</text>
<text x="105.3" y="335.5" transform="rotate(-90 105.3 335.5)">UD+</text>
<text x="68.2" y="349.4" transform="rotate(-90 68.2 349.4)">VUSB</text>
</g>
<g font-size="3.9" fill="#800">
<text x="261.4" y="357.5">TITLE:</text>
<text x="390" y="362.2">REV:</text>
<text x="298.3" y="371.7">Company:</text>
<text x="389.7" y="372.4">Sheet: 1/1</text>
<text x="298.3" y="379.4">Date:</text>
<text x="347.4" y="379.5">Drawn By: Sreeramzeno</text>
</g>
<g font-size="3.2" fill="#800">
<text x="41.6" y="6.7">1</text>
<text x="110.8" y="6.7">2</text>
<text x="179.9" y="6.7">3</text>
<text x="249.1" y="6.7">4</text>
<text x="318.2" y="6.7">5</text>
<text x="4.1" y="41.8">A</text>
<text x="416.8" y="41.8">A</text>
<text x="4.1" y="110.9">B</text>
<text x="416.8" y="110.9">B</text>
<text x="4.1" y="180.1">C</text>
<text x="416.8" y="180.1">C</text>
<text x="4.1" y="249.2">D</text>
<text x="416.8" y="249.2">D</text>
<text x="4.1" y="318.4">E</text>
<text x="416.8" y="318.4">E</text>
<text x="41.6" y="384.2">1</text>
<text x="110.8" y="384.2">2</text>
<text x="179.9" y="384.2">3</text>
<text x="249.1" y="384.2">4</text>
<text x="318.2" y="384.2">5</text>
</g>
<g font-size="3.2" fill="#000080">
<text x="165.5" y="17.5">R10</text>
<text x="183.1" y="17.5">R9</text>
<text x="165.5" y="20.6">10k</text>
<text x="183.1" y="20.6">470</text>
<text x="208.1" y="20.6">SW1</text>
<text x="70.1" y="26.1">ESP-32</text>
<text x="165.5" y="29.9">R5</text>
<text x="183.1" y="29.9">R6</text>
<text x="165.5" y="33">10k</text>
<text x="183.1" y="33">470</text>
<text x="208.1" y="33">SW2</text>
<text x="324.1" y="34.9">U3</text>
<text x="324.1" y="37.9">MCP73831</text>
<text x="394.8" y="40.1">U5</text>
<text x="391.1" y="43.6">BATTERY</text>
<text x="24.7" y="52.4">C1</text>
<text x="165.5" y="52.8">R8</text>
<text x="183.1" y="52.8">R7</text>
<text x="299.5" y="53.9">Red</text>
<text x="299.5" y="50.6">LED4</text>
<text x="24.7" y="55.6">10uF</text>
<text x="165.5" y="55.9">10k</text>
<text x="183.1" y="55.9">470</text>
<text x="208.1" y="55.9">SW3</text>
<text x="280.5" y="57.9">C8</text>
<text x="379.2" y="59.6">C9</text>
<text x="165.5" y="65.2">R3</text>
<text x="183.1" y="65.2">R4</text>
<text x="280.5" y="60.9">4.7uF</text>
<text x="318" y="63">2k</text>
<text x="379.2" y="62.7">4.7uF</text>
<text x="165.5" y="68.3">10k</text>
<text x="183.1" y="68.3">470</text>
<text x="208.1" y="68.3">SW4</text>
<text x="298.8" y="70">U7</text>
<text x="318.1" y="66.5">R11</text>
<text x="298.8" y="73.3">470</text>
<text x="165.5" y="93.4">R27</text>
<text x="183.1" y="93.4">R28</text>
<text x="165.5" y="96.5">10k</text>
<text x="183.1" y="96.5">470</text>
<text x="208.1" y="96.5">SW5</text>
<text x="18" y="147.2">220</text>
<text x="18" y="144.2">R12</text>
<text x="39.2" y="147.2">220</text>
<text x="39.2" y="144.2">R13</text>
<text x="291" y="147.3">AO3401</text>
<text x="291" y="144.1">Q77</text>
<text x="333" y="147.6">U1122</text>
<text x="175.8" y="152.7" transform="rotate(-90 175.8 152.7)">4.7k</text>
<text x="176.7" y="151.2">R25</text>
<text x="189.9" y="153.2" transform="rotate(-90 189.9 153.2)">4.7k</text>
<text x="190.9" y="151.2">R26</text>
<text x="257.9" y="154.3">10k</text>
<text x="257.9" y="151.2">R888</text>
<text x="271.3" y="155">1N5819</text>
<text x="271.3" y="151.9">D111</text>
<text x="333" y="150.8">SPX3819M5-L-3-3/TR</text>
<text x="22.6" y="166.6">led</text>
<text x="43.7" y="166.6">led</text>
<text x="101" y="167.2">C14</text>
<text x="191.9" y="166">C6</text>
<text x="299.5" y="167.4">R5844</text>
<text x="100.3" y="170.7">10nF</text>
<text x="191.9" y="169.2">2.2nF</text>
<text x="299.5" y="170.6">100k</text>
<text x="365.1" y="173.8">10uF</text>
<text x="377.5" y="172.1">1uF</text>
<text x="377.5" y="168.9">C2345</text>
<text x="362" y="177.7">C3333</text>
<text x="76.6" y="189.7">H1</text>
<text x="184.9" y="190.7">C12</text>
<text x="291" y="189.7">10uF</text>
<text x="291" y="186.5">C11111</text>
<text x="76.6" y="192.7">Header</text>
<text x="101" y="197.1">C13</text>
<text x="184.9" y="193.9">100nF</text>
<text x="99.4" y="200.7">100nF</text>
<text x="142.1" y="207.7">MPU-6050</text>
<text x="147.8" y="204.3">U6</text>
<text x="361.9" y="221.7">10k</text>
<text x="361.9" y="218.4">R20</text>
<text x="390.2" y="225.3">Q2</text>
<text x="390.2" y="228.6">2N7002T</text>
<text x="355.1" y="237" transform="rotate(90 355.1 237)">R18</text>
<text x="214.9" y="244.7">U1</text>
<text x="395.4" y="244.8">R19</text>
<text x="214.9" y="247.8">BMP280</text>
<text x="346.9" y="246.6" transform="rotate(-90 346.9 246.6)">R16</text>
<text x="350.4" y="247.5" transform="rotate(-90 350.4 247.5)">0</text>
<text x="354" y="247.5" transform="rotate(-90 354 247.5)">0</text>
<text x="361.9" y="251.7">Q1</text>
<text x="395.4" y="248.2">10k</text>
<text x="253.7" y="257.1">R24</text>
<text x="320.3" y="255.9">CP2102-GMR</text>
<text x="320.3" y="252.6">U2</text>
<text x="361.9" y="255.1">2N7002T</text>
<text x="144.6" y="262">1uF</text>
<text x="144.6" y="258.9">C5</text>
<text x="157.6" y="262.4">100nF</text>
<text x="158.4" y="258.9">C4</text>
<text x="251.9" y="260.6">10k</text>
<text x="25" y="267.3">5.1k</text>
<text x="25" y="264.2">R23</text>
<text x="67.4" y="267.3">0</text>
<text x="67.4" y="264.1">R21</text>
<text x="109.7" y="267.3">5.1k</text>
<text x="109.7" y="264.2">R22</text>
<text x="251.9" y="267.7">10k</text>
<text x="253.7" y="264.1">R17</text>
<text x="251.9" y="274.7">10k</text>
<text x="253.7" y="271.2">R2</text>
<text x="66.3" y="276.4">USB2</text>
<text x="167.9" y="281.8">R1</text>
<text x="167.9" y="285">10k</text>
<text x="66.4" y="305.3" transform="rotate(-90 66.4 305.3)">TYPE-C-16-PIN</text>
<text x="299.9" y="309.9">C2</text>
<text x="324.6" y="309.9">C3</text>
<text x="299.9" y="313.3">10uF</text>
<text x="324.6" y="313.3">100nF</text>
<text x="345.7" y="332.9">C7</text>
<text x="345.7" y="336.2">100nF</text>
</g>
<g font-size="3.2" fill="#00f">
<text x="202.6" y="22.8">1</text>
<text x="218.7" y="22.8">2</text>
<text x="202.6" y="35.1">1</text>
<text x="218.7" y="35.1">2</text>
<text x="50.7" y="36.9">1</text>
<text x="50.7" y="40.4">2</text>
<text x="54.2" y="38.6">GND</text>
<text x="86.7" y="38.6">GND</text>
<text x="95.4" y="40.4">37</text>
<text x="95.4" y="36.9">38</text>
<text x="50.7" y="43.9">3</text>
<text x="50.7" y="47.4">4</text>
<text x="54.2" y="42.2">3V3</text>
<text x="54.2" y="45.7">RST</text>
<text x="78.5" y="45.7">SCL/IO22</text>
<text x="86.1" y="42.2">IO23</text>
<text x="95.4" y="47.4">35</text>
<text x="95.4" y="43.9">36</text>
<text x="328.9" y="43.9">VBAT</text>
<text x="338.8" y="42.2">3</text>
<text x="50.7" y="51">5</text>
<text x="54.2" y="49.2">I36/S_VP/A</text>
<text x="54.2" y="52.7">I39/S_VN/A</text>
<text x="77.8" y="52.7">RXD0/IO3</text>
<text x="78.1" y="49.2">TXD0/IO1</text>
<text x="95.4" y="51">34</text>
<text x="311.8" y="49.2">5</text>
<text x="315.3" y="51">PROG</text>
<text x="329.1" y="51">STAT</text>
<text x="338.8" y="49.2">1</text>
<text x="392.9" y="49.2">1</text>
<text x="392.9" y="52.7">2</text>
<text x="396.4" y="51">1</text>
<text x="50.7" y="54.5">6</text>
<text x="50.7" y="58">7</text>
<text x="54.2" y="56.3">I34/A</text>
<text x="54.2" y="59.8">I35/A</text>
<text x="77.9" y="56.3">SDA/IO21</text>
<text x="95.4" y="54.5">33</text>
<text x="202.6" y="58">1</text>
<text x="218.7" y="58">2</text>
<text x="396.4" y="54.5">2</text>
<text x="50.7" y="61.6">8</text>
<text x="50.7" y="65.1">9</text>
<text x="54.2" y="63.3">IO32/T9/A</text>
<text x="86.1" y="63.3">IO19</text>
<text x="95.4" y="65.1">30</text>
<text x="95.4" y="61.6">31</text>
<text x="48.7" y="68.6">10</text>
<text x="54.2" y="66.9">IO33/T8/A</text>
<text x="54.2" y="70.4">IO25/DAC1/A</text>
<text x="86.1" y="66.9">IO18</text>
<text x="88.1" y="70.4">IO5</text>
<text x="95.4" y="68.6">29</text>
<text x="202.6" y="70.4">1</text>
<text x="218.7" y="70.4">2</text>
<text x="48.7" y="72.1">11</text>
<text x="48.7" y="75.7">12</text>
<text x="54.2" y="73.9">IO26/DAC2/A</text>
<text x="54.2" y="77.4">IO27/T7/A</text>
<text x="86.1" y="77.4">IO16</text>
<text x="86.1" y="73.9">IO17</text>
<text x="95.4" y="75.7">27</text>
<text x="95.4" y="72.1">28</text>
<text x="48.7" y="79.2">13</text>
<text x="48.7" y="82.7">14</text>
<text x="54.2" y="81">IO14/T6/A</text>
<text x="79.1" y="81">A/T0/IO4</text>
<text x="95.4" y="82.7">25</text>
<text x="95.4" y="79.2">26</text>
<text x="48.7" y="86.3">15</text>
<text x="48.7" y="89.8">16</text>
<text x="54.2" y="84.5">IO12/T5/A</text>
<text x="54.2" y="88">GND</text>
<text x="79.1" y="88">A/T3/IO2</text>
<text x="79.1" y="84.5">A/T2/IO0</text>
<text x="95.4" y="89.8">23</text>
<text x="95.4" y="86.3">24</text>
<text x="54.2" y="91.5">IO13/T4/A</text>
<text x="77.1" y="91.5">A/T1/IO15</text>
<text x="202.6" y="98.6">1</text>
<text x="218.7" y="98.6">2</text>
<text x="149.6" y="150.1" transform="rotate(-90 149.6 150.1)">25</text>
<text x="131.9" y="158.6">1</text>
<text x="135.4" y="160.3">CLKIN</text>
<text x="151" y="159.9" transform="rotate(-90 151 159.9)">GND</text>
<text x="157.7" y="160.3">SDA</text>
<text x="166" y="158.6">24</text>
<text x="322.5" y="158.6">1</text>
<text x="327" y="160">IN</text>
<text x="131.9" y="162.1">2</text>
<text x="131.9" y="165.6">3</text>
<text x="135.4" y="163.9">NC</text>
<text x="135.4" y="167.4">NC</text>
<text x="155.9" y="167.4">RESV</text>
<text x="158.4" y="163.9">SCL</text>
<text x="166" y="165.6">22</text>
<text x="166" y="162.1">23</text>
<text x="322.5" y="165.6">2</text>
<text x="327" y="167">GND</text>
<text x="336.5" y="163.5">OUT</text>
<text x="345.7" y="162.1">5</text>
<text x="131.9" y="169.2">4</text>
<text x="131.9" y="172.7">5</text>
<text x="135.4" y="170.9">NC</text>
<text x="155.9" y="170.9">RESV</text>
<text x="166" y="172.7">20</text>
<text x="166" y="169.2">21</text>
<text x="322.5" y="172.7">3</text>
<text x="337.2" y="170.6">BYP</text>
<text x="345.7" y="169.2">4</text>
<text x="131.9" y="176.2">6</text>
<text x="131.9" y="179.7">7</text>
<text x="135.4" y="174.4">NC</text>
<text x="135.4" y="178">AUX_DA</text>
<text x="153.6" y="174.4">CPOUT</text>
<text x="155.9" y="178">RESV</text>
<text x="166" y="176.2">19</text>
<text x="327" y="174.1">EN</text>
<text x="131.9" y="183.3">8</text>
<text x="135.4" y="181.5">AUX_CL</text>
<text x="135.4" y="185">VLOGIC</text>
<text x="159.9" y="185">NC</text>
<text x="166" y="183.3">17</text>
<text x="61.4" y="187" transform="rotate(-90 61.4 187)">4</text>
<text x="63.1" y="190.5" transform="rotate(-90 63.1 190.5)">4</text>
<text x="64.9" y="187" transform="rotate(-90 64.9 187)">3</text>
<text x="66.7" y="190.5" transform="rotate(-90 66.7 190.5)">3</text>
<text x="68.4" y="187" transform="rotate(-90 68.4 187)">2</text>
<text x="70.2" y="190.5" transform="rotate(-90 70.2 190.5)">2</text>
<text x="72" y="187" transform="rotate(-90 72 187)">1</text>
<text x="73.7" y="190.5" transform="rotate(-90 73.7 190.5)">1</text>
<text x="129.8" y="190.3">10</text>
<text x="131.9" y="186.8">9</text>
<text x="135.4" y="188.6">AD0</text>
<text x="159.9" y="188.6">NC</text>
<text x="166" y="190.3">15</text>
<text x="166" y="186.8">16</text>
<text x="129.8" y="193.9">11</text>
<text x="129.8" y="197.4">12</text>
<text x="135.4" y="192.1">REGOUT</text>
<text x="135.4" y="195.6">FSYNC</text>
<text x="159.9" y="195.6">NC</text>
<text x="159.9" y="192.1">NC</text>
<text x="166" y="193.9">14</text>
<text x="135.4" y="199.1">INT</text>
<text x="199.1" y="252.1">8</text>
<text x="203.6" y="253.5">VDD</text>
<text x="223.1" y="253.5">GND</text>
<text x="232.8" y="252.1">1</text>
<text x="199.1" y="259.1">7</text>
<text x="203.6" y="260.5">GND</text>
<text x="223.8" y="260.5">CSB</text>
<text x="232.8" y="259.1">2</text>
<text x="338.3" y="263" transform="rotate(-90 338.3 263)">29</text>
<text x="341.8" y="263" transform="rotate(-90 341.8 263)">28</text>
<text x="345.4" y="263" transform="rotate(-90 345.4 263)">27</text>
<text x="348.9" y="263" transform="rotate(-90 348.9 263)">26</text>
<text x="352.4" y="263" transform="rotate(-90 352.4 263)">25</text>
<text x="356" y="263" transform="rotate(-90 356 263)">24</text>
<text x="359.5" y="263" transform="rotate(-90 359.5 263)">23</text>
<text x="363" y="263" transform="rotate(-90 363 263)">22</text>
<text x="199.1" y="266.2">6</text>
<text x="203.6" y="267.6">VDDIO</text>
<text x="224.4" y="267.6">SDI</text>
<text x="232.8" y="266.2">3</text>
<text x="339.7" y="269.4" transform="rotate(-90 339.7 269.4)">EP</text>
<text x="199.1" y="273.2">5</text>
<text x="203.6" y="274.6">SDO</text>
<text x="223.8" y="274.6">SCK</text>
<text x="232.8" y="273.2">4</text>
<text x="343.3" y="272.1" transform="rotate(-90 343.3 272.1)">DTR</text>
<text x="346.8" y="272.3" transform="rotate(-90 346.8 272.3)">DSR</text>
<text x="350.3" y="272" transform="rotate(-90 350.3 272)">TXD</text>
<text x="353.8" y="272.3" transform="rotate(-90 353.8 272.3)">RXD</text>
<text x="357.4" y="271.8" transform="rotate(-90 357.4 271.8)">RTS</text>
<text x="360.9" y="271.8" transform="rotate(-90 360.9 271.8)">CTS</text>
<text x="364.4" y="270.1" transform="rotate(-90 364.4 270.1)">NC</text>
<text x="64.9" y="277.1" transform="rotate(-90 64.9 277.1)">1</text>
<text x="324.3" y="278.5">1</text>
<text x="328.8" y="279.9">DCD</text>
<text x="372.2" y="279.9">NC</text>
<text x="379.2" y="278.5">21</text>
<text x="48.6" y="283.8">A4</text>
<text x="48.6" y="287.3">A5</text>
<text x="54.2" y="285.6">VBUS</text>
<text x="67.5" y="285.6">VBUS</text>
<text x="77.8" y="287.3">B8</text>
<text x="77.8" y="283.8">B9</text>
<text x="324.3" y="282">2</text>
<text x="324.3" y="285.6">3</text>
<text x="328.8" y="283.5">RI</text>
<text x="328.8" y="287">GND</text>
<text x="372.2" y="287">NC</text>
<text x="372.2" y="283.5">NC</text>
<text x="379.2" y="285.6">19</text>
<text x="379.2" y="282">20</text>
<text x="48.6" y="290.9">A6</text>
<text x="54.2" y="289.1">CC1</text>
<text x="54.2" y="292.6">DP1</text>
<text x="67.6" y="289.1">SBU2</text>
<text x="69.5" y="292.6">DN2</text>
<text x="77.8" y="290.9">B7</text>
<text x="324.3" y="289.1">4</text>
<text x="324.3" y="292.6">5</text>
<text x="328.8" y="290.5">D+</text>
<text x="372.2" y="290.5">NC</text>
<text x="379.2" y="292.6">17</text>
<text x="379.2" y="289.1">18</text>
<text x="48.6" y="294.4">A7</text>
<text x="48.6" y="297.9">A8</text>
<text x="54.2" y="296.2">DN1</text>
<text x="54.2" y="299.7">SBU1</text>
<text x="69.9" y="299.7">CC2</text>
<text x="69.9" y="296.2">DP2</text>
<text x="77.8" y="297.9">B5</text>
<text x="77.8" y="294.4">B6</text>
<text x="324.3" y="296.2">6</text>
<text x="324.3" y="299.7">7</text>
<text x="328.8" y="294">D-</text>
<text x="328.8" y="297.6">VDD</text>
<text x="372.2" y="297.6">NC</text>
<text x="372.2" y="294">NC</text>
<text x="379.2" y="299.7">15</text>
<text x="379.2" y="296.2">16</text>
<text x="48.6" y="301.4">A9</text>
<text x="54.2" y="303.2">VBUS</text>
<text x="67.5" y="303.2">VBUS</text>
<text x="77.8" y="301.4">B4</text>
<text x="328.8" y="301.1">REGIN</text>
<text x="372.2" y="301.1">NC</text>
<text x="341.8" y="317.9" transform="rotate(-90 341.8 317.9)">8</text>
<text x="343.3" y="313.4" transform="rotate(-90 343.3 313.4)">VBUS</text>
<text x="345.4" y="317.9" transform="rotate(-90 345.4 317.9)">9</text>
<text x="346.8" y="313.4" transform="rotate(-90 346.8 313.4)">RST#</text>
<text x="350.3" y="313.4" transform="rotate(-90 350.3 313.4)">NC</text>
<text x="353.8" y="313.4" transform="rotate(-90 353.8 313.4)">SUSPEND#</text>
<text x="357.4" y="313.4" transform="rotate(-90 357.4 313.4)">SUSPEND</text>
<text x="360.9" y="313.4" transform="rotate(-90 360.9 313.4)">NC</text>
<text x="364.4" y="313.4" transform="rotate(-90 364.4 313.4)">NC</text>
<text x="348.9" y="319.9" transform="rotate(-90 348.9 319.9)">10</text>
<text x="352.4" y="319.9" transform="rotate(-90 352.4 319.9)">11</text>
<text x="356" y="319.9" transform="rotate(-90 356 319.9)">12</text>
<text x="359.5" y="319.9" transform="rotate(-90 359.5 319.9)">13</text>
<text x="363" y="319.9" transform="rotate(-90 363 319.9)">14</text>
</g>
<g font-size="3.2" fill="#f00">
<text x="311.8" y="42.2">4</text>
<text x="315.3" y="43.9">VDD</text>
<text x="166" y="197.4">13</text>
<text x="157.4" y="199.1">VDD</text>
</g>
<g font-size="3.2">
<text x="330.9" y="47.4">VSS</text>
<text x="338.8" y="45.7">2</text>
<text x="166" y="179.7">18</text>
<text x="157.2" y="181.5">GND</text>
<text x="48.6" y="280.3">A1</text>
<text x="77.8" y="280.3">B12</text>
<text x="54.2" y="282">GND</text>
<text x="69" y="282">GND</text>
<text x="46.5" y="305">A12</text>
<text x="77.8" y="305">B1</text>
<text x="54.2" y="306.7">GND</text>
<text x="69" y="306.7">GND</text>
</g>
<g font-size="1.4" fill="#238d23">
<text x="282.6" y="143.1">G</text>
<text x="286.8" y="139.9">D</text>
<text x="286.8" y="147.3">S</text>
</g>
</svg>
